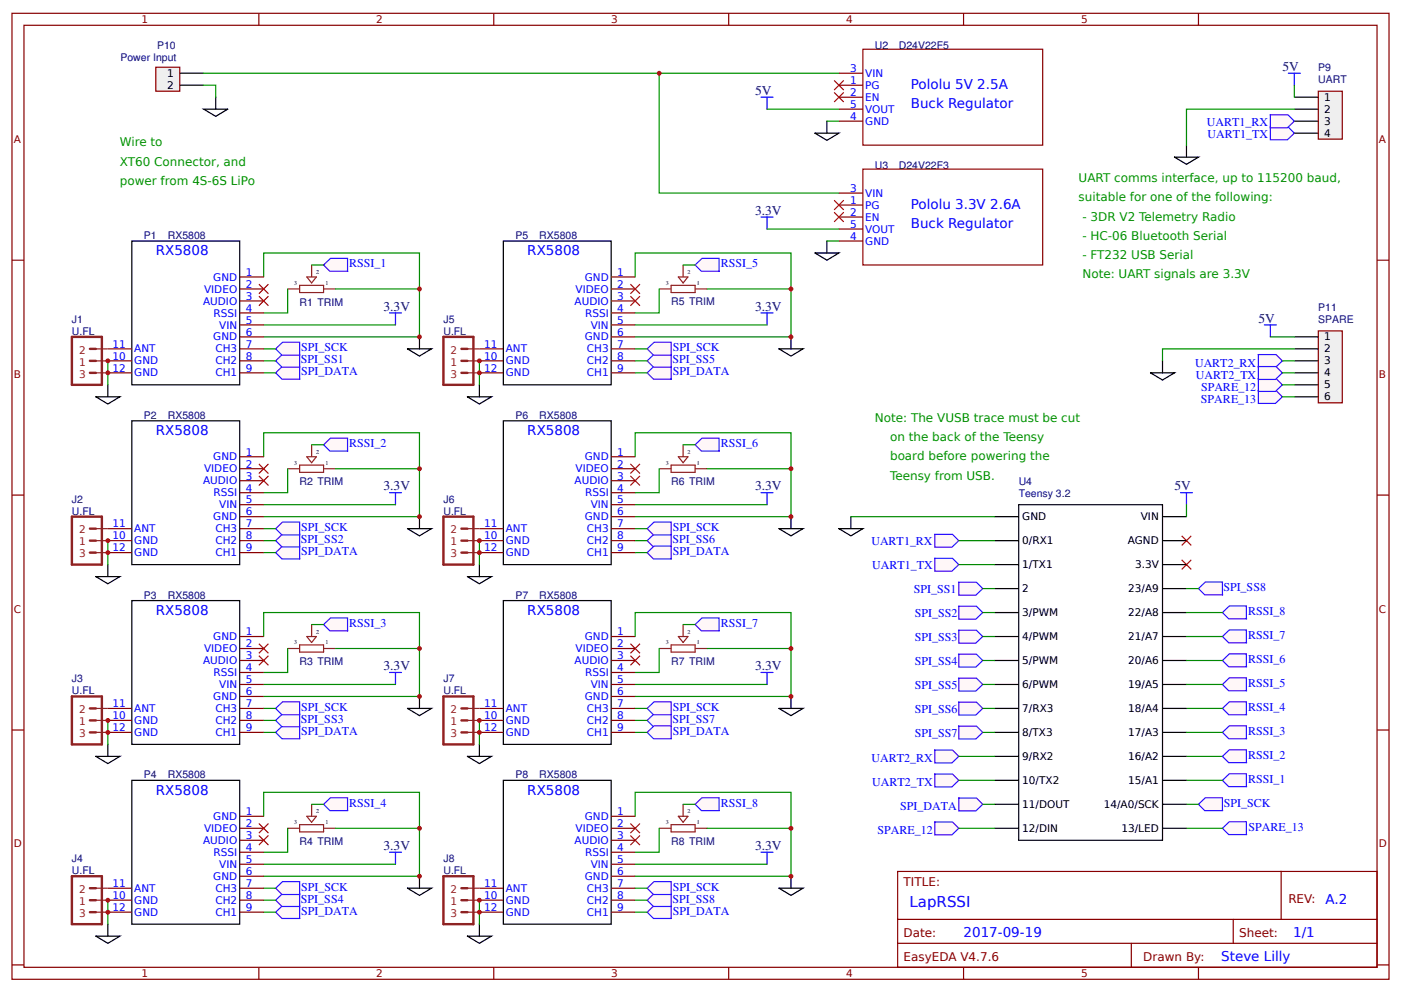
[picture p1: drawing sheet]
<svg xmlns="http://www.w3.org/2000/svg" width="312mm" height="221mm" viewBox="0 0 312 221" stroke-linecap="round" stroke-linejoin="round" font-family="sans-serif">
<g fill="none" stroke="#800" stroke-width=".27">
<path d="M2.7 3h306.4v214.9h-306.4zM5.3 5.6h301.1v209.7h-301.1zM57.6 3v2.6M109.9 3v2.6M162.2 3v2.6M214.4 3v2.6M266.7 3v2.6M2.7 57.9h2.6M306.4 57.9h2.7M2.7 110.2h2.6M306.4 110.2h2.7M2.7 162.4h2.6"/>
<path d="M306.4 162.4h2.7M199.8 193.9h106.6v21.4h-106.6zM285.1 193.9v10.7M2.7 214.7h2.6M57.6 215.3v2.6M109.9 215.3v2.6M162.2 215.3v2.6M199.8 204.6h106.6M199.8 209.9h106.6M214.4 215.3v2.6M251.8 209.9v5.4M266.7 215.3v2.6"/>
<path d="M274.4 204.6v5.3M306.4 214.7h2.7"/>
</g>
<g fill="#fff7f8" stroke="#430aff" stroke-width=".27">
<path d="M61.3 83l1.6-1.5h3.8v2.9h-4z"/>
<path d="M61.3 80.3l1.6-1.5h3.8v2.9h-4z"/>
<path d="M61.3 77.6l1.6-1.4h3.8v2.8h-4z"/>
</g>
<path d="M58.7 77.6h2.6M58.7 80.3h2.6M58.7 83h2.6" fill="none" stroke="#080" stroke-width=".27"/>
<g fill="#fff7f8" stroke="#430aff" stroke-width=".27">
<path d="M61.3 123l1.6-1.5h3.8v2.9h-4z"/>
<path d="M61.3 120.3l1.6-1.5h3.8v2.9h-4z"/>
<path d="M61.3 117.6l1.6-1.4h3.8v2.8h-4z"/>
</g>
<path d="M58.7 117.6h2.6M58.7 120.3h2.6M58.7 123h2.6" fill="none" stroke="#080" stroke-width=".27"/>
<g fill="#fff7f8" stroke="#430aff" stroke-width=".27">
<path d="M61.3 163l1.6-1.5h3.8v2.9h-4z"/>
<path d="M61.3 160.3l1.6-1.5h3.8v2.9h-4z"/>
<path d="M61.3 157.6l1.6-1.4h3.8v2.8h-4z"/>
<path d="M61.3 203l1.6-1.5h3.8v2.9h-4z"/>
<path d="M61.3 200.3l1.6-1.4h3.8v2.8h-4z"/>
<path d="M61.3 197.7l1.6-1.5h3.8v2.9h-4z"/>
<path d="M144 83l1.6-1.5h3.8v2.9h-4z"/>
<path d="M144 80.3l1.6-1.5h3.8v2.9h-4z"/>
<path d="M144 77.6l1.6-1.4h3.8v2.8h-4z"/>
<path d="M144 120.3l1.6-1.5h3.8v2.9h-4z"/>
<path d="M144 160.3l1.6-1.5h3.8v2.9h-4z"/>
<path d="M144 203l1.6-1.5h3.8v2.9h-4z"/>
<path d="M144 200.3l1.6-1.4h3.8v2.8h-4z"/>
<path d="M144 197.7l1.6-1.5h3.8v2.9h-4z"/>
</g>
<path d="M141.4 77.6h2.6M141.4 80.3h2.6M141.4 83h2.6M58.7 157.6h2.6M58.7 160.3h2.6M58.7 163h2.6M58.7 197.7h2.6M58.7 200.3h2.6M58.7 203h2.6" fill="none" stroke="#080" stroke-width=".27"/>
<g fill="#fff7f8" stroke="#430aff" stroke-width=".27">
<path d="M266.7 179l1.5-1.5h3.8l.1 2.9h-4z"/>
<path d="M213.3 177.6h4l1.4 1.4-1.5 1.4h-3.8z"/>
</g>
<path d="M218.7 179h2.7" fill="none" stroke="#080" stroke-width=".27"/>
<g fill="#fff7f8" stroke="#430aff" stroke-width=".27">
<path d="M272 173.6l1.6-1.4h3.8v2.8h-4z"/>
<path d="M272 163l1.6-1.5h3.8v2.9h-4z"/>
<path d="M272 157.6l1.6-1.4h3.8v2.8h-4z"/>
<path d="M272 152.3l1.6-1.5h3.8v2.9h-4z"/>
<path d="M272 147l1.6-1.5h3.8v2.9h-4z"/>
<path d="M272 141.6l1.6-1.4h3.8v2.8h-4z"/>
<path d="M272 136.3l1.6-1.5h3.8v2.9h-4z"/>
</g>
<path d="M264 157.6h8M264 152.3h8M264 173.6h8M264 168.3h8M264 163h8" fill="none" stroke="#080" stroke-width=".27"/>
<g fill="#fff7f8" stroke="#430aff" stroke-width=".27">
<path d="M144 117.6l1.6-1.4h3.8v2.8h-4z"/>
<path d="M144 157.6l1.6-1.4h3.8v2.8h-4z"/>
<path d="M144 123l1.6-1.5h3.8v2.9h-4z"/>
<path d="M144 163l1.6-1.5h3.8v2.9h-4z"/>
<path d="M272 168.3l1.6-1.5h3.8v2.9h-4z"/>
<path d="M72 99l1.5-1.5h3.8l.1 2.9h-4z"/>
</g>
<path d="M58.7 112.3h29.3M141.4 117.6h2.6M141.4 123h2.6M141.4 120.3h2.6M141.4 157.6h2.6M141.4 163h2.6M141.4 160.3h2.6M141.4 197.7h2.6M141.4 200.3h2.6M141.4 203h2.6" fill="none" stroke="#080" stroke-width=".27"/>
<path d="M86.7 69.6h2.6M88 69.6v2.7M86.7 109.6h2.6M88 109.6v2.7M262.7 109.6h2.7M264 109.6v2.7" fill="none" stroke="#00f" stroke-width=".27"/>
<path d="M90.7 77.6h5.3l-2.7 1.6zM93.3 75v2.6M90.7 117.6h5.3l-2.7 1.6zM93.3 115v2.6" fill="none" stroke="#000" stroke-width=".27"/>
<g fill="#fff7f8" stroke="#430aff" stroke-width=".27">
<path d="M213.3 129.6h4l1.4 1.4-1.5 1.4h-3.8z"/>
<path d="M213.3 134.9h4l1.4 1.4-1.5 1.5h-3.8z"/>
<path d="M213.3 140.2h4l1.4 1.4-1.5 1.5h-3.8z"/>
<path d="M213.3 145.6h4l1.4 1.4-1.5 1.4h-3.8z"/>
<path d="M213.3 150.9h4l1.4 1.4-1.5 1.5h-3.8z"/>
<path d="M213.3 156.2h4l1.4 1.4-1.5 1.5h-3.8z"/>
<path d="M213.3 161.6h4l1.4 1.4-1.5 1.4h-3.8z"/>
<path d="M266.7 131l1.5-1.5h3.8l.1 2.9h-4z"/>
</g>
<path d="M218.7 136.3h2.7M218.7 147h2.7M218.7 141.6h2.7" fill="none" stroke="#080" stroke-width=".27"/>
<path d="M186.7 117.6h5.3l-2.6 1.6zM189.4 115v2.6" fill="none" stroke="#000" stroke-width=".27"/>
<g fill="#fff7f8" stroke="#430aff" stroke-width=".27">
<path d="M208 118.9h4l1.4 1.4-1.6 1.5h-3.8z"/>
<path d="M208 124.2h4l1.4 1.4-1.6 1.5h-3.8z"/>
</g>
<path d="M213.4 120.3h8M213.4 125.6h8M264 179h2.7" fill="none" stroke="#080" stroke-width=".27"/>
<path d="M286.7 16.3h2.7M288 16.3v2.7" fill="none" stroke="#00f" stroke-width=".27"/>
<path d="M261.4 35h5.3l-2.7 1.6zM264 32.3v2.7" fill="none" stroke="#000" stroke-width=".27"/>
<g fill="#fff7f8" stroke="#430aff" stroke-width=".27">
<path d="M282.6 28.2h4l1.4 1.4-1.5 1.5h-3.8z"/>
<path d="M282.6 25.6h4l1.4 1.4-1.5 1.4h-3.8z"/>
</g>
<path d="M34.7 15h5.3v5.3h-5.3z" fill="#efefef" stroke="#800" stroke-width=".27"/>
<path d="M40 16.3h5.3M40 19h5.3M45.3 24.3h5.4l-2.7 1.6zM48 21.6v2.7M181.4 29.6h5.3l-2.7 1.6zM184 27v2.6M181.4 56.3h5.3l-2.7 1.6zM184 53.6v2.7" fill="none" stroke="#000" stroke-width=".27"/>
<path d="M169.4 21.6h2.6M170.7 21.6v2.7M169.4 48.3h2.6M170.7 48.3v2.7" fill="none" stroke="#00f" stroke-width=".27"/>
<path d="M45.3 19h2.7v2.6M45.3 16.3h141.4M146.7 16.3v26.7h40M170.7 24.3h16M184 27h2.7M170.7 51h16M58.7 72.3h29.3" fill="none" stroke="#080" stroke-width=".27"/>
<g fill="#000" stroke="#f00" stroke-width=".27">
<path d="M185.6 17.9l2.2 2.1zM187.8 17.9l-2.2 2.1z"/>
<path d="M185.6 20.6l2.2 2.1zM185.6 22.7l2.2-2.1z"/>
<path d="M185.6 44.6l2.2 2.1zM187.8 44.6l-2.2 2.1z"/>
<path d="M185.6 47.2l2.2 2.2zM187.8 47.2l-2.2 2.2z"/>
<path d="M57.6 63.2l2.1 2.2zM59.7 63.2l-2.1 2.2z"/>
<path d="M57.6 65.9l2.1 2.1zM57.6 68l2.1-2.1z"/>
<path d="M140.3 63.2l2.1 2.2zM142.4 63.2l-2.1 2.2z"/>
<path d="M140.3 65.9l2.1 2.1zM140.3 68l2.1-2.1z"/>
<path d="M57.6 103.2l2.1 2.2zM59.7 103.2l-2.1 2.2z"/>
<path d="M57.6 105.9l2.1 2.1zM59.7 105.9l-2.1 2.1z"/>
<path d="M140.3 103.2l2.1 2.2zM142.4 103.2l-2.1 2.2z"/>
<path d="M140.3 105.9l2.1 2.1zM140.3 108l2.1-2.1z"/>
<path d="M263 119.2l2.1 2.2zM263 121.4l2.1-2.2z"/>
<path d="M263 124.6l2.1 2.1zM263 126.7l2.1-2.1z"/>
<path d="M57.6 143.2l2.1 2.2zM57.6 145.4l2.1-2.2z"/>
<path d="M57.6 145.9l2.1 2.1zM57.6 148l2.1-2.1z"/>
<path d="M140.3 143.2l2.1 2.2zM140.3 145.4l2.1-2.2z"/>
<path d="M140.3 145.9l2.1 2.1zM140.3 148l2.1-2.1z"/>
<path d="M57.6 183.3l2.1 2.1zM57.6 185.4l2.1-2.1z"/>
<path d="M57.6 185.9l2.1 2.1zM57.6 188l2.1-2.1z"/>
<path d="M140.3 183.3l2.1 2.1zM140.3 185.4l2.1-2.1z"/>
<path d="M140.3 185.9l2.1 2.1zM140.3 188l2.1-2.1z"/>
</g>
<path d="M293.4 20.3h5.3v10.7h-5.3z" fill="#efefef" stroke="#800" stroke-width=".27"/>
<path d="M288 21.6h5.4M288 24.3h5.4M288 27h5.4M288 29.6h5.4" fill="none" stroke="#000" stroke-width=".27"/>
<path d="M288 19v2.6M288 24.3h-24v8" fill="none" stroke="#080" stroke-width=".27"/>
<g fill="#fff7f8" stroke="#430aff" stroke-width=".27">
<path d="M208 166.9h4l1.4 1.4-1.6 1.5h-3.8z"/>
<path d="M208 182.9h4l1.4 1.4-1.6 1.5h-3.8z"/>
<path d="M272 184.3l1.6-1.5h3.8v2.9h-4z"/>
<path d="M208 172.2h4l1.4 1.4-1.6 1.5h-3.8z"/>
<path d="M280 86.9h4l1.4 1.4-1.6 1.5h-3.8z"/>
<path d="M280 84.2h4l1.4 1.4-1.6 1.5h-3.8z"/>
<path d="M280 78.9h4l1.4 1.4-1.6 1.5h-3.8z"/>
<path d="M280 81.6h4l1.4 1.4-1.6 1.4h-3.8z"/>
</g>
<path d="M264 136.3h8M264 131h2.7M218.7 152.3h2.7M218.7 157.6h2.7M264 147h8M264 141.6h8M213.4 168.3h8M213.4 173.6h8M218.7 163h2.7M213.4 184.3h8M264 184.3h8" fill="none" stroke="#080" stroke-width=".27"/>
<path d="M293.4 73.6h5.3v16h-5.3z" fill="#efefef" stroke="#800" stroke-width=".27"/>
<g fill="none" stroke="#000" stroke-width=".27">
<path d="M288 75h5.4M288 77.6h5.4M256 83h5.4l-2.7 1.6zM258.7 80.3v2.7M288 80.3h5.4M288 83h5.4M288 85.6h5.4M288 88.3h5.4M221.4 115h5.3M226.7 112.3h32v74.7h-32zM258.7 115h5.3M221.4 136.3h5.3"/>
<path d="M221.4 131h5.3M221.4 125.6h5.3M221.4 120.3h5.3M258.7 136.3h5.3M258.7 131h5.3M258.7 125.6h5.3M258.7 120.3h5.3M221.4 157.6h5.3M221.4 152.3h5.3M221.4 147h5.3M221.4 141.6h5.3M258.7 157.6h5.3"/>
<path d="M258.7 152.3h5.3M258.7 147h5.3M258.7 141.6h5.3M221.4 179h5.3M221.4 173.6h5.3M221.4 168.3h5.3M221.4 163h5.3M258.7 179h5.3M258.7 173.6h5.3M258.7 168.3h5.3M258.7 163h5.3M221.4 184.3h5.3"/>
<path d="M258.7 184.3h5.3"/>
</g>
<path d="M281.4 72.3h2.6M282.7 72.3v2.7" fill="none" stroke="#00f" stroke-width=".27"/>
<path d="M184 53.6h2.7M282.7 75h5.3M288 77.6h-29.3v2.7M285.4 80.3h2.6M285.4 83h2.6M285.4 85.6h2.6M285.4 88.3h2.6M189.4 115h32M264 112.3v2.7M218.7 131h2.7" fill="none" stroke="#080" stroke-width=".27"/>
<path d="M69.3 59v2.6M64 64.3h2.7M66.7 63.5h5.3v1.6h-5.3zM68.3 61.6h2.1l-1.1 1.4zM72 64.3h2.7M69.3 99v2.6M64 104.3h2.7M66.7 103.5h5.3v1.6h-5.3zM68.3 101.6h2.1l-1.1 1.4zM72 104.3h2.7" fill="none" stroke="#8d2323" stroke-width=".27"/>
<path d="M72 59l1.5-1.5h3.8l.1 2.9h-4z" fill="#fff7f8" stroke="#430aff" stroke-width=".27"/>
<path d="M74.7 64.3h18.6v10.7h-34.6" fill="none" stroke="#080" stroke-width=".27"/>
<circle cx="93.3" cy="75" r=".53" fill="#c00"/>
<path d="M58.7 61.6v-5.3h34.6v8" fill="none" stroke="#080" stroke-width=".27"/>
<circle cx="93.3" cy="64.3" r=".53" fill="#c00"/>
<path d="M69.3 59h2.7M69.3 99h2.7M58.7 101.6v-5.3h34.6v18.7h-34.6M74.7 104.3h18.6" fill="none" stroke="#080" stroke-width=".27"/>
<g fill="#c00">
<circle cx="93.3" cy="104.3" r=".53"/>
<circle cx="93.3" cy="115" r=".53"/>
</g>
<path d="M72 139l1.5-1.5h3.8l.1 2.9h-4z" fill="#fff7f8" stroke="#430aff" stroke-width=".27"/>
<path d="M90.7 157.6h5.3l-2.7 1.6zM93.3 155v2.6" fill="none" stroke="#000" stroke-width=".27"/>
<path d="M86.7 149.6h2.6M88 149.6v2.7" fill="none" stroke="#00f" stroke-width=".27"/>
<path d="M69.3 139h2.7M58.7 141.6v-5.3h34.6v18.7h-34.6M58.7 152.3h29.3M74.7 144.3h18.6" fill="none" stroke="#080" stroke-width=".27"/>
<path d="M69.3 139v2.6M64 144.3h2.7M66.7 143.5h5.3v1.6h-5.3zM68.3 141.6h2.1l-1.1 1.4zM72 144.3h2.7" fill="none" stroke="#8d2323" stroke-width=".27"/>
<g fill="#c00">
<circle cx="93.3" cy="144.3" r=".53"/>
<circle cx="93.3" cy="155" r=".53"/>
</g>
<path d="M72 179l1.5-1.5h3.8l.1 2.9h-4z" fill="#fff7f8" stroke="#430aff" stroke-width=".27"/>
<path d="M90.7 197.7h5.3l-2.7 1.6zM93.3 195v2.7" fill="none" stroke="#000" stroke-width=".27"/>
<path d="M86.7 189.6h2.6M88 189.6v2.7" fill="none" stroke="#00f" stroke-width=".27"/>
<path d="M69.3 179h2.7M58.7 181.6v-5.3h34.6v18.7h-34.6M58.7 192.3h29.3M74.7 184.3h18.6" fill="none" stroke="#080" stroke-width=".27"/>
<path d="M69.3 179v2.6M64 184.3h2.7M66.7 183.5h5.3v1.6h-5.3zM68.3 181.6h2.1l-1.1 1.4zM72 184.3h2.7" fill="none" stroke="#8d2323" stroke-width=".27"/>
<g fill="#c00">
<circle cx="93.3" cy="184.3" r=".53"/>
<circle cx="93.3" cy="195" r=".53"/>
</g>
<path d="M154.7 59l1.5-1.5h3.8l.1 2.9h-4z" fill="#fff7f8" stroke="#430aff" stroke-width=".27"/>
<path d="M173.4 77.6h5.3l-2.7 1.6zM176 75v2.6" fill="none" stroke="#000" stroke-width=".27"/>
<path d="M169.4 69.6h2.6M170.7 69.6v2.7" fill="none" stroke="#00f" stroke-width=".27"/>
<path d="M152 59h2.7M141.4 61.6v-5.3h34.6v18.7h-34.6M141.4 72.3h29.3M157.4 64.3h18.6" fill="none" stroke="#080" stroke-width=".27"/>
<path d="M152 59v2.6M146.7 64.3h2.7M149.4 63.5h5.3v1.6h-5.3zM151 61.6h2.1l-1.1 1.4zM154.7 64.3h2.7" fill="none" stroke="#8d2323" stroke-width=".27"/>
<g fill="#c00">
<circle cx="176" cy="64.3" r=".53"/>
<circle cx="176" cy="75" r=".53"/>
</g>
<path d="M154.7 99l1.5-1.5h3.8l.1 2.9h-4z" fill="#fff7f8" stroke="#430aff" stroke-width=".27"/>
<path d="M173.4 117.6h5.3l-2.7 1.6zM176 115v2.6" fill="none" stroke="#000" stroke-width=".27"/>
<path d="M169.4 109.6h2.6M170.7 109.6v2.7" fill="none" stroke="#00f" stroke-width=".27"/>
<path d="M152 99h2.7M141.4 101.6v-5.3h34.6v18.7h-34.6M141.4 112.3h29.3M157.4 104.3h18.6" fill="none" stroke="#080" stroke-width=".27"/>
<path d="M152 99v2.6M146.7 104.3h2.7M149.4 103.5h5.3v1.6h-5.3zM151 101.6h2.1l-1.1 1.4zM154.7 104.3h2.7" fill="none" stroke="#8d2323" stroke-width=".27"/>
<g fill="#c00">
<circle cx="176" cy="104.3" r=".53"/>
<circle cx="176" cy="115" r=".53"/>
</g>
<path d="M154.7 139l1.5-1.5h3.8l.1 2.9h-4z" fill="#fff7f8" stroke="#430aff" stroke-width=".27"/>
<path d="M173.4 157.6h5.3l-2.7 1.6zM176 155v2.6" fill="none" stroke="#000" stroke-width=".27"/>
<path d="M169.4 149.6h2.6M170.7 149.6v2.7" fill="none" stroke="#00f" stroke-width=".27"/>
<path d="M141.4 141.6v-5.3h34.6v18.7h-34.6M141.4 152.3h29.3M157.4 144.3h18.6" fill="none" stroke="#080" stroke-width=".27"/>
<path d="M152 139v2.6M146.7 144.3h2.7M149.4 143.5h5.3v1.6h-5.3zM151 141.6h2.1l-1.1 1.4zM154.7 144.3h2.7" fill="none" stroke="#8d2323" stroke-width=".27"/>
<g fill="#c00">
<circle cx="176" cy="144.3" r=".53"/>
<circle cx="176" cy="155" r=".53"/>
</g>
<path d="M154.7 179l1.5-1.5h3.8l.1 2.9h-4z" fill="#fff7f8" stroke="#430aff" stroke-width=".27"/>
<path d="M173.4 197.7h5.3l-2.7 1.6zM176 195v2.7" fill="none" stroke="#000" stroke-width=".27"/>
<path d="M169.4 189.6h2.6M170.7 189.6v2.7" fill="none" stroke="#00f" stroke-width=".27"/>
<path d="M152 179h2.7M141.4 181.6v-5.3h34.6v18.7h-34.6M141.4 192.3h29.3M157.4 184.3h18.6" fill="none" stroke="#080" stroke-width=".27"/>
<path d="M152 179v2.6M146.7 184.3h2.7M149.4 183.5h5.3v1.6h-5.3zM151 181.6h2.1l-1.1 1.4zM154.7 184.3h2.7" fill="none" stroke="#8d2323" stroke-width=".27"/>
<g fill="#c00">
<circle cx="176" cy="184.3" r=".53"/>
<circle cx="176" cy="195" r=".53"/>
</g>
<path d="M64 64.3v5.3h-5.3M146.7 64.3v5.3h-5.3M64 104.3v5.3h-5.3M146.7 104.3v5.3h-5.3M152 139h2.7M64 144.3v5.3h-5.3M146.7 144.3v5.3h-5.3M64 184.3v5.3h-5.3M146.7 184.3v5.3h-5.3" fill="none" stroke="#080" stroke-width=".27"/>
<path d="M192 11h40v21.3h-40z" fill="#fff" stroke="#800" stroke-width=".27"/>
<path d="M186.7 19h5.3M186.7 16.3h5.3M186.7 21.6h5.3M186.7 27h5.3M186.7 24.3h5.3" fill="none" stroke="#800" stroke-width=".27"/>
<path d="M192 37.6h40v21.4h-40z" fill="#fff" stroke="#800" stroke-width=".27"/>
<g fill="none" stroke="#800" stroke-width=".27">
<path d="M186.7 45.6h5.3M186.7 48.3h5.3M186.7 43h5.3M186.7 53.6h5.3M186.7 51h5.3M24 77.6h5.3M53.3 61.6h5.4M53.3 64.3h5.4M53.3 67h5.4M53.3 69.6h5.4M53.3 72.3h5.4M53.3 75h5.4"/>
<path d="M53.3 77.6h5.4M24 80.3h5.3M24 83h5.3M53.3 80.3h5.4M53.3 83h5.4"/>
</g>
<path d="M29.3 53.6h24v32h-24zM21.3 88.3h5.4l-2.7 1.6zM24 85.6v2.7M21.3 128.3h5.4l-2.7 1.6zM24 125.6v2.7M21.3 168.3h5.4l-2.7 1.6zM24 165.6v2.7M21.3 208.3h5.4l-2.7 1.6zM24 205.7v2.6" fill="none" stroke="#000" stroke-width=".27"/>
<path d="M24 80.3v5.3" fill="none" stroke="#080" stroke-width=".27"/>
<circle cx="24" cy="83" r=".53" fill="#c00"/>
<path d="M29.3 93.6h24v32h-24zM29.3 133.6h24v32h-24zM29.3 173.6h24v32.1h-24z" fill="none" stroke="#000" stroke-width=".27"/>
<g fill="none" stroke="#800" stroke-width=".27">
<path d="M24 117.6h5.3M53.3 101.6h5.4M53.3 104.3h5.4M53.3 107h5.4M53.3 109.6h5.4M53.3 112.3h5.4M53.3 115h5.4M53.3 117.6h5.4M24 120.3h5.3M24 123h5.3M53.3 120.3h5.4M53.3 123h5.4"/>
<path d="M24 157.6h5.3M53.3 141.6h5.4M53.3 144.3h5.4M53.3 147h5.4M53.3 149.6h5.4M53.3 152.3h5.4M53.3 155h5.4M53.3 157.6h5.4M24 160.3h5.3M24 163h5.3M53.3 160.3h5.4M53.3 163h5.4"/>
<path d="M24 197.7h5.3M53.3 181.6h5.4M53.3 184.3h5.4M53.3 187h5.4M53.3 189.6h5.4M53.3 192.3h5.4M53.3 195h5.4M53.3 197.7h5.4M24 200.3h5.3M24 203h5.3M53.3 200.3h5.4M53.3 203h5.4"/>
</g>
<g fill="none" stroke="#8d2323" stroke-width=".53">
<path d="M16 75h6.7v10.6h-6.7zM20 77.6h1.3M20 80.3h1.3M20 83h1.3M16 115h6.7v10.6h-6.7zM20 117.6h1.3M20 120.3h1.3M20 123h1.3M16 155h6.7v10.6h-6.7zM20 157.6h1.3M20 160.3h1.3M20 163h1.3"/>
<path d="M16 195h6.7v10.7h-6.7zM20 197.7h1.3M20 200.3h1.3M20 203h1.3"/>
</g>
<path d="M21.3 77.6h2.7M21.3 80.3h2.7M21.3 83h2.7M21.3 117.6h2.7M21.3 120.3h2.7M21.3 123h2.7M21.3 157.6h2.7M21.3 160.3h2.7M21.3 163h2.7M21.3 197.7h2.7M21.3 200.3h2.7M21.3 203h2.7" fill="none" stroke="#8d2323" stroke-width=".27"/>
<circle cx="24" cy="80.3" r=".53" fill="#c00"/>
<path d="M112 53.6h24v32h-24zM104 88.3h5.3l-2.6 1.6zM106.7 85.6v2.7M112 93.6h24v32h-24zM104 128.3h5.3l-2.6 1.6zM106.7 125.6v2.7M112 133.6h24v32h-24zM104 168.3h5.3l-2.6 1.6zM106.7 165.6v2.7M112 173.6h24v32.1h-24z" fill="none" stroke="#000" stroke-width=".27"/>
<g fill="none" stroke="#800" stroke-width=".27">
<path d="M106.7 77.6h5.3M136 61.6h5.4M136 64.3h5.4M136 67h5.4M136 69.6h5.4M136 72.3h5.4M136 75h5.4M136 77.6h5.4M106.7 80.3h5.3M106.7 83h5.3M136 80.3h5.4M136 83h5.4"/>
<path d="M106.7 117.6h5.3M136 101.6h5.4M136 104.3h5.4M136 107h5.4M136 109.6h5.4M136 112.3h5.4M136 115h5.4M136 117.6h5.4M106.7 120.3h5.3M106.7 123h5.3M136 120.3h5.4M136 123h5.4"/>
<path d="M106.7 157.6h5.3M136 141.6h5.4M136 144.3h5.4M136 147h5.4M136 149.6h5.4M136 152.3h5.4M136 155h5.4M136 157.6h5.4M106.7 160.3h5.3M106.7 163h5.3M136 160.3h5.4M136 163h5.4"/>
<path d="M106.7 197.7h5.3M136 181.6h5.4M136 184.3h5.4M136 187h5.4M136 189.6h5.4M136 192.3h5.4M136 195h5.4M136 197.7h5.4M106.7 200.3h5.3M106.7 203h5.3M136 200.3h5.4M136 203h5.4"/>
</g>
<g fill="none" stroke="#8d2323" stroke-width=".53">
<path d="M98.7 75h6.6v10.6h-6.6zM102.7 77.6h1.3M102.7 80.3h1.3M102.7 83h1.3M98.7 115h6.6v10.6h-6.6zM102.7 117.6h1.3M102.7 120.3h1.3M102.7 123h1.3M98.7 155h6.6v10.6h-6.6zM102.7 157.6h1.3M102.7 160.3h1.3M102.7 163h1.3"/>
<path d="M98.7 195h6.6v10.7h-6.6zM102.7 197.7h1.3M102.7 200.3h1.3M102.7 203h1.3"/>
</g>
<path d="M104 77.6h2.7M104 80.3h2.7M104 83h2.7M104 117.6h2.7M104 120.3h2.7M104 123h2.7M104 157.6h2.7M104 160.3h2.7M104 163h2.7M104 197.7h2.7M104 200.3h2.7M104 203h2.7" fill="none" stroke="#8d2323" stroke-width=".27"/>
<path d="M106.7 160.3v5.3" fill="none" stroke="#080" stroke-width=".27"/>
<g fill="#c00">
<circle cx="106.7" cy="160.3" r=".53"/>
<circle cx="106.7" cy="163" r=".53"/>
</g>
<path d="M104 208.3h5.3l-2.6 1.6zM106.7 205.7v2.6" fill="none" stroke="#000" stroke-width=".27"/>
<path d="M106.7 200.3v5.4" fill="none" stroke="#080" stroke-width=".27"/>
<g fill="#c00">
<circle cx="106.7" cy="200.3" r=".53"/>
<circle cx="106.7" cy="203" r=".53"/>
</g>
<path d="M106.7 120.3v5.3" fill="none" stroke="#080" stroke-width=".27"/>
<g fill="#c00">
<circle cx="106.7" cy="120.3" r=".53"/>
<circle cx="106.7" cy="123" r=".53"/>
</g>
<path d="M106.7 80.3v5.3" fill="none" stroke="#080" stroke-width=".27"/>
<g fill="#c00">
<circle cx="106.7" cy="80.3" r=".53"/>
<circle cx="106.7" cy="83" r=".53"/>
</g>
<path d="M24 120.3v5.3" fill="none" stroke="#080" stroke-width=".27"/>
<g fill="#c00">
<circle cx="24" cy="120.3" r=".53"/>
<circle cx="24" cy="123" r=".53"/>
</g>
<path d="M24 160.3v5.3" fill="none" stroke="#080" stroke-width=".27"/>
<g fill="#c00">
<circle cx="24" cy="160.3" r=".53"/>
<circle cx="24" cy="163" r=".53"/>
</g>
<path d="M24 200.3v5.4" fill="none" stroke="#080" stroke-width=".27"/>
<g fill="#c00">
<circle cx="24" cy="200.3" r=".53"/>
<circle cx="24" cy="203" r=".53"/>
<circle cx="146.7" cy="16.3" r=".53"/>
</g>
<text font-size="3.3" fill="#00f" x="202.4" y="201.9">LapRSSI</text>
<g font-size="3" fill="#000080">
<text x="285.4" y="15.8">5V</text>
<text x="168" y="21.1">5V</text>
<text x="168" y="47.8">3.3V</text>
<text x="85.3" y="69.1">3.3V</text>
<text x="168" y="69.1">3.3V</text>
<text x="280" y="71.8">5V</text>
<text x="85.3" y="109.1">3.3V</text>
<text x="168" y="109.1">3.3V</text>
<text x="261.4" y="109.1">5V</text>
<text x="85.3" y="149.1">3.3V</text>
<text x="168" y="149.1">3.3V</text>
<text x="85.3" y="189.1">3.3V</text>
<text x="168" y="189.1">3.3V</text>
</g>
<g font-size="3" fill="#00f">
<text x="202.7" y="19.8">Pololu 5V 2.5A</text>
<text x="202.7" y="24.1">Buck Regulator</text>
<text x="202.7" y="46.5">Pololu 3.3V 2.6A</text>
<text x="202.7" y="50.8">Buck Regulator</text>
<text x="34.7" y="56.8">RX5808</text>
<text x="117.3" y="56.8">RX5808</text>
<text x="34.7" y="96.8">RX5808</text>
<text x="117.3" y="96.8">RX5808</text>
<text x="34.7" y="136.8">RX5808</text>
<text x="117.3" y="136.8">RX5808</text>
<text x="34.7" y="176.8">RX5808</text>
<text x="117.3" y="176.8">RX5808</text>
<text x="295" y="201.1">A.2</text>
<text x="214.4" y="208.6">2017-09-19</text>
<text x="287.8" y="208.6">1/1</text>
<text x="271.8" y="213.9">Steve Lilly</text>
</g>
<g font-size="2.7" fill="#00f">
<text x="268.6" y="28">UART1_RX</text>
<text x="268.7" y="30.7">UART1_TX</text>
<text x="77.7" y="59.5">RSSI_1</text>
<text x="160.4" y="59.5">RSSI_5</text>
<text x="67" y="80.8">SPI_SS1</text>
<text x="67" y="78.2">SPI_SCK</text>
<text x="67" y="83.5">SPI_DATA</text>
<text x="149.7" y="80.8">SPI_SS5</text>
<text x="149.7" y="78.2">SPI_SCK</text>
<text x="149.7" y="83.5">SPI_DATA</text>
<text x="265.9" y="81.6">UART2_RX</text>
<text x="266.1" y="84.3">UART2_TX</text>
<text x="267.3" y="89.6">SPARE_13</text>
<text x="267.3" y="87">SPARE_12</text>
<text x="77.7" y="99.5">RSSI_2</text>
<text x="160.4" y="99.5">RSSI_6</text>
<text x="67" y="118.2">SPI_SCK</text>
<text x="149.7" y="118.2">SPI_SCK</text>
<text x="67" y="120.8">SPI_SS2</text>
<text x="67" y="123.5">SPI_DATA</text>
<text x="149.7" y="120.8">SPI_SS6</text>
<text x="149.7" y="123.5">SPI_DATA</text>
<text x="193.9" y="121.4">UART1_RX</text>
<text x="194.1" y="126.7">UART1_TX</text>
<text x="272.2" y="131.5">SPI_SS8</text>
<text x="203.4" y="132">SPI_SS1</text>
<text x="203.6" y="137.4">SPI_SS2</text>
<text x="277.7" y="136.8">RSSI_8</text>
<text x="77.7" y="139.5">RSSI_3</text>
<text x="160.4" y="139.5">RSSI_7</text>
<text x="203.6" y="142.7">SPI_SS3</text>
<text x="277.7" y="142.2">RSSI_7</text>
<text x="203.6" y="148">SPI_SS4</text>
<text x="277.7" y="147.5">RSSI_6</text>
<text x="203.6" y="153.4">SPI_SS5</text>
<text x="277.7" y="152.8">RSSI_5</text>
<text x="67" y="160.8">SPI_SS3</text>
<text x="67" y="158.2">SPI_SCK</text>
<text x="149.7" y="160.8">SPI_SS7</text>
<text x="149.7" y="158.2">SPI_SCK</text>
<text x="203.6" y="158.7">SPI_SS6</text>
<text x="277.7" y="158.2">RSSI_4</text>
<text x="67" y="163.5">SPI_DATA</text>
<text x="149.7" y="163.5">SPI_DATA</text>
<text x="203.6" y="164">SPI_SS7</text>
<text x="277.7" y="163.5">RSSI_3</text>
<text x="193.9" y="169.6">UART2_RX</text>
<text x="277.7" y="168.8">RSSI_2</text>
<text x="77.7" y="179.5">RSSI_4</text>
<text x="160.4" y="179.5">RSSI_8</text>
<text x="194.1" y="175">UART2_TX</text>
<text x="272.4" y="179.5">SPI_SCK</text>
<text x="277.7" y="174.2">RSSI_1</text>
<text x="195.3" y="185.6">SPARE_12</text>
<text x="200.3" y="180.3">SPI_DATA</text>
<text x="277.8" y="184.8">SPARE_13</text>
<text x="67" y="200.9">SPI_SS4</text>
<text x="67" y="198.2">SPI_SCK</text>
<text x="67" y="203.5">SPI_DATA</text>
<text x="149.7" y="200.9">SPI_SS8</text>
<text x="149.7" y="198.2">SPI_SCK</text>
<text x="149.7" y="203.5">SPI_DATA</text>
</g>
<g font-size="2.7" fill="#090">
<text x="26.7" y="32.6">Wire to</text>
<text x="26.7" y="36.8">XT60 Connector, and</text>
<text x="26.7" y="41.1">power from 4S-6S LiPo</text>
<text x="240" y="40.6">UART comms interface, up to 115200 baud,</text>
<text x="240" y="44.8">suitable for one of the following:</text>
<text x="240.9" y="49.1">- 3DR V2 Telemetry Radio</text>
<text x="240.9" y="53.4">- HC-06 Bluetooth Serial</text>
<text x="240.9" y="57.6">- FT232 USB Serial</text>
<text x="240.9" y="61.9">Note: UART signals are 3.3V</text>
<text x="194.7" y="93.9">Note: The VUSB trace must be cut</text>
<text x="198.1" y="98.2">on the back of the Teensy</text>
<text x="198.1" y="102.4">board before powering the</text>
<text x="198.1" y="106.7">Teensy from USB.</text>
</g>
<g font-size="2.7" fill="#800">
<text x="201.1" y="197.1">TITLE:</text>
<text x="286.7" y="200.9">REV:</text>
<text x="201.1" y="208.6">Date:</text>
<text x="275.8" y="208.6">Sheet:</text>
<text x="201.1" y="213.9">EasyEDA V4.7.6</text>
<text x="254.4" y="213.9">Drawn By:</text>
</g>
<g font-size="2.3" fill="#800">
<text x="31.5" y="5.2">1</text>
<text x="83.7" y="5.2">2</text>
<text x="136" y="5.2">3</text>
<text x="188.3" y="5.2">4</text>
<text x="240.6" y="5.2">5</text>
<text x="3.1" y="31.8">A</text>
<text x="306.8" y="31.8">A</text>
<text x="3.1" y="84">B</text>
<text x="306.8" y="84">B</text>
<text x="3.1" y="136.3">C</text>
<text x="306.8" y="136.3">C</text>
<text x="3.1" y="188.6">D</text>
<text x="306.8" y="188.6">D</text>
<text x="31.5" y="217.5">1</text>
<text x="83.7" y="217.5">2</text>
<text x="136" y="217.5">3</text>
<text x="188.3" y="217.5">4</text>
<text x="240.6" y="217.5">5</text>
</g>
<g font-size="2.3" fill="#000080">
<text x="34.9" y="10.8">P10</text>
<text x="194.7" y="10.8">U2</text>
<text x="200" y="10.8">D24V22F5</text>
<text x="26.8" y="13.5">Power Input</text>
<text x="293.4" y="15.9">P9</text>
<text x="293.4" y="18.6">UART</text>
<text x="194.7" y="37.5">U3</text>
<text x="200" y="37.5">D24V22F3</text>
<text x="32" y="53.2">P1</text>
<text x="37.3" y="53.2">RX5808</text>
<text x="114.7" y="53.2">P5</text>
<text x="120" y="53.2">RX5808</text>
<text x="16" y="71.9">J1</text>
<text x="66.7" y="68.2">R1 TRIM</text>
<text x="98.7" y="71.9">J5</text>
<text x="149.4" y="67.9">R5 TRIM</text>
<text x="293.4" y="71.9">SPARE</text>
<text x="293.4" y="69.2">P11</text>
<text x="16" y="74.5">U.FL</text>
<text x="98.7" y="74.5">U.FL</text>
<text x="32" y="93.2">P2</text>
<text x="37.3" y="93.2">RX5808</text>
<text x="114.7" y="93.2">P6</text>
<text x="120" y="93.2">RX5808</text>
<text x="66.7" y="107.9">R2 TRIM</text>
<text x="149.4" y="107.9">R6 TRIM</text>
<text x="226.7" y="107.9">U4</text>
<text x="16" y="111.9">J2</text>
<text x="98.7" y="111.9">J6</text>
<text x="226.7" y="110.6">Teensy 3.2</text>
<text x="16" y="114.5">U.FL</text>
<text x="98.7" y="114.5">U.FL</text>
<text x="32" y="133.2">P3</text>
<text x="37.3" y="133.2">RX5808</text>
<text x="114.7" y="133.2">P7</text>
<text x="120" y="133.2">RX5808</text>
<text x="66.7" y="147.9">R3 TRIM</text>
<text x="149.4" y="147.9">R7 TRIM</text>
<text x="16" y="154.5">U.FL</text>
<text x="16" y="151.9">J3</text>
<text x="98.7" y="154.5">U.FL</text>
<text x="98.7" y="151.9">J7</text>
<text x="32" y="173.2">P4</text>
<text x="37.3" y="173.2">RX5808</text>
<text x="114.7" y="173.2">P8</text>
<text x="120" y="173.2">RX5808</text>
<text x="16" y="191.9">J4</text>
<text x="66.7" y="188">R4 TRIM</text>
<text x="98.7" y="191.9">J8</text>
<text x="149.4" y="188">R8 TRIM</text>
<text x="16" y="194.5">U.FL</text>
<text x="98.7" y="194.5">U.FL</text>
</g>
<g font-size="2.3">
<text x="37.2" y="17.1">1</text>
<text x="37.2" y="19.8">2</text>
<text x="294.7" y="22.4">1</text>
<text x="294.7" y="25.1">2</text>
<text x="294.7" y="27.8">3</text>
<text x="294.7" y="30.4">4</text>
<text x="294.7" y="75.8">1</text>
<text x="294.7" y="78.4">2</text>
<text x="294.7" y="81.1">3</text>
<text x="294.7" y="83.8">4</text>
<text x="294.7" y="86.4">5</text>
<text x="294.7" y="89.1">6</text>
<text x="227.5" y="115.8">GND</text>
<text x="253.9" y="115.8">VIN</text>
<text x="227.5" y="121.1">0/RX1</text>
<text x="251" y="121.1">AGND</text>
<text x="227.5" y="131.8">2</text>
<text x="227.5" y="126.4">1/TX1</text>
<text x="251.1" y="131.8">23/A9</text>
<text x="252.6" y="126.4">3.3V</text>
<text x="227.5" y="137.1">3/PWM</text>
<text x="251.1" y="137.1">22/A8</text>
<text x="227.5" y="142.4">4/PWM</text>
<text x="251.1" y="142.4">21/A7</text>
<text x="227.5" y="147.8">5/PWM</text>
<text x="251.1" y="147.8">20/A6</text>
<text x="227.5" y="153.1">6/PWM</text>
<text x="251.1" y="153.1">19/A5</text>
<text x="227.5" y="158.4">7/RX3</text>
<text x="251.1" y="158.4">18/A4</text>
<text x="227.5" y="163.8">8/TX3</text>
<text x="251.1" y="163.8">17/A3</text>
<text x="227.5" y="169.1">9/RX2</text>
<text x="251.1" y="169.1">16/A2</text>
<text x="227.5" y="179.8">11/DOUT</text>
<text x="227.5" y="174.4">10/TX2</text>
<text x="245.6" y="179.8">14/A0/SCK</text>
<text x="251.1" y="174.4">15/A1</text>
<text x="227.5" y="185.1">12/DIN</text>
<text x="249.6" y="185.1">13/LED</text>
</g>
<g font-size="2.3" fill="#00f">
<text x="189.2" y="16">3</text>
<text x="192.6" y="17.1">VIN</text>
<text x="189.2" y="18.7">1</text>
<text x="189.2" y="21.4">2</text>
<text x="192.6" y="19.8">PG</text>
<text x="192.6" y="22.4">EN</text>
<text x="189.2" y="26.7">4</text>
<text x="189.2" y="24">5</text>
<text x="192.6" y="27.8">GND</text>
<text x="192.6" y="25.1">VOUT</text>
<text x="189.2" y="45.4">1</text>
<text x="189.2" y="42.7">3</text>
<text x="192.6" y="46.4">PG</text>
<text x="192.6" y="43.8">VIN</text>
<text x="189.2" y="48">2</text>
<text x="189.2" y="53.4">4</text>
<text x="189.2" y="50.7">5</text>
<text x="192.6" y="49.1">EN</text>
<text x="192.6" y="51.8">VOUT</text>
<text x="192.6" y="54.4">GND</text>
<text x="45.4" y="65.1">VIDEO</text>
<text x="47.5" y="62.4">GND</text>
<text x="54.7" y="64">2</text>
<text x="54.7" y="61.4">1</text>
<text x="128.1" y="65.1">VIDEO</text>
<text x="130.1" y="62.4">GND</text>
<text x="137.4" y="61.4">1</text>
<text x="137.4" y="64">2</text>
<text x="45.2" y="67.8">AUDIO</text>
<text x="47.5" y="70.4">RSSI</text>
<text x="54.7" y="66.7">3</text>
<text x="54.7" y="69.4">4</text>
<text x="127.9" y="67.8">AUDIO</text>
<text x="130.2" y="70.4">RSSI</text>
<text x="137.4" y="66.7">3</text>
<text x="137.4" y="69.4">4</text>
<text x="25" y="77.4">11</text>
<text x="47.5" y="75.8">GND</text>
<text x="48.8" y="73.1">VIN</text>
<text x="54.7" y="77.4">7</text>
<text x="54.7" y="72">5</text>
<text x="54.7" y="74.7">6</text>
<text x="107.7" y="77.4">11</text>
<text x="130.1" y="75.8">GND</text>
<text x="131.5" y="73.1">VIN</text>
<text x="137.4" y="74.7">6</text>
<text x="137.4" y="77.4">7</text>
<text x="137.4" y="72">5</text>
<text x="25" y="80">10</text>
<text x="25" y="82.7">12</text>
<text x="29.9" y="81.1">GND</text>
<text x="29.9" y="83.8">GND</text>
<text x="29.9" y="78.4">ANT</text>
<text x="47.9" y="78.4">CH3</text>
<text x="47.9" y="81.1">CH2</text>
<text x="47.9" y="83.8">CH1</text>
<text x="54.7" y="80">8</text>
<text x="54.7" y="82.7">9</text>
<text x="107.7" y="80">10</text>
<text x="107.7" y="82.7">12</text>
<text x="112.5" y="81.1">GND</text>
<text x="112.5" y="83.8">GND</text>
<text x="112.5" y="78.4">ANT</text>
<text x="130.6" y="78.4">CH3</text>
<text x="130.6" y="81.1">CH2</text>
<text x="130.6" y="83.8">CH1</text>
<text x="137.4" y="80">8</text>
<text x="137.4" y="82.7">9</text>
<text x="54.7" y="101.4">1</text>
<text x="137.4" y="101.4">1</text>
<text x="45.2" y="107.8">AUDIO</text>
<text x="45.4" y="105.1">VIDEO</text>
<text x="47.5" y="102.4">GND</text>
<text x="54.7" y="104">2</text>
<text x="54.7" y="106.7">3</text>
<text x="127.9" y="107.8">AUDIO</text>
<text x="128.1" y="105.1">VIDEO</text>
<text x="130.1" y="102.4">GND</text>
<text x="137.4" y="104">2</text>
<text x="137.4" y="106.7">3</text>
<text x="47.5" y="110.4">RSSI</text>
<text x="48.8" y="113.1">VIN</text>
<text x="54.7" y="109.4">4</text>
<text x="54.7" y="112">5</text>
<text x="130.2" y="110.4">RSSI</text>
<text x="131.5" y="113.1">VIN</text>
<text x="137.4" y="109.4">4</text>
<text x="137.4" y="112">5</text>
<text x="25" y="117.4">11</text>
<text x="29.9" y="118.4">ANT</text>
<text x="47.5" y="115.8">GND</text>
<text x="47.9" y="118.4">CH3</text>
<text x="54.7" y="117.4">7</text>
<text x="54.7" y="114.7">6</text>
<text x="107.7" y="117.4">11</text>
<text x="112.5" y="118.4">ANT</text>
<text x="130.1" y="115.8">GND</text>
<text x="130.6" y="118.4">CH3</text>
<text x="137.4" y="114.7">6</text>
<text x="137.4" y="117.4">7</text>
<text x="25" y="120">10</text>
<text x="25" y="122.7">12</text>
<text x="29.9" y="121.1">GND</text>
<text x="29.9" y="123.8">GND</text>
<text x="47.9" y="121.1">CH2</text>
<text x="47.9" y="123.8">CH1</text>
<text x="54.7" y="120">8</text>
<text x="54.7" y="122.7">9</text>
<text x="107.7" y="120">10</text>
<text x="107.7" y="122.7">12</text>
<text x="112.5" y="121.1">GND</text>
<text x="112.5" y="123.8">GND</text>
<text x="130.6" y="121.1">CH2</text>
<text x="130.6" y="123.8">CH1</text>
<text x="137.4" y="120">8</text>
<text x="137.4" y="122.7">9</text>
<text x="47.5" y="142.4">GND</text>
<text x="54.7" y="141.4">1</text>
<text x="130.1" y="142.4">GND</text>
<text x="137.4" y="141.4">1</text>
<text x="45.2" y="147.8">AUDIO</text>
<text x="45.4" y="145.1">VIDEO</text>
<text x="54.7" y="144">2</text>
<text x="54.7" y="146.7">3</text>
<text x="54.7" y="149.4">4</text>
<text x="127.9" y="147.8">AUDIO</text>
<text x="128.1" y="145.1">VIDEO</text>
<text x="137.4" y="144">2</text>
<text x="137.4" y="146.7">3</text>
<text x="137.4" y="149.4">4</text>
<text x="47.5" y="155.8">GND</text>
<text x="47.5" y="150.4">RSSI</text>
<text x="48.8" y="153.1">VIN</text>
<text x="54.7" y="152">5</text>
<text x="54.7" y="154.7">6</text>
<text x="130.1" y="155.8">GND</text>
<text x="130.2" y="150.4">RSSI</text>
<text x="131.5" y="153.1">VIN</text>
<text x="137.4" y="154.7">6</text>
<text x="137.4" y="152">5</text>
<text x="25" y="160">10</text>
<text x="25" y="157.4">11</text>
<text x="29.9" y="161.1">GND</text>
<text x="29.9" y="158.4">ANT</text>
<text x="47.9" y="158.4">CH3</text>
<text x="47.9" y="161.1">CH2</text>
<text x="54.7" y="157.4">7</text>
<text x="54.7" y="160">8</text>
<text x="107.7" y="160">10</text>
<text x="107.7" y="157.4">11</text>
<text x="112.5" y="161.1">GND</text>
<text x="112.5" y="158.4">ANT</text>
<text x="130.6" y="158.4">CH3</text>
<text x="130.6" y="161.1">CH2</text>
<text x="137.4" y="157.4">7</text>
<text x="137.4" y="160">8</text>
<text x="25" y="162.7">12</text>
<text x="29.9" y="163.8">GND</text>
<text x="47.9" y="163.8">CH1</text>
<text x="54.7" y="162.7">9</text>
<text x="107.7" y="162.7">12</text>
<text x="112.5" y="163.8">GND</text>
<text x="130.6" y="163.8">CH1</text>
<text x="137.4" y="162.7">9</text>
<text x="45.4" y="185.1">VIDEO</text>
<text x="47.5" y="182.4">GND</text>
<text x="54.7" y="184">2</text>
<text x="54.7" y="181.4">1</text>
<text x="128.1" y="185.1">VIDEO</text>
<text x="130.1" y="182.4">GND</text>
<text x="137.4" y="181.4">1</text>
<text x="137.4" y="184">2</text>
<text x="45.2" y="187.8">AUDIO</text>
<text x="47.5" y="190.5">RSSI</text>
<text x="54.7" y="186.7">3</text>
<text x="54.7" y="189.4">4</text>
<text x="127.9" y="187.8">AUDIO</text>
<text x="130.2" y="190.5">RSSI</text>
<text x="137.4" y="186.7">3</text>
<text x="137.4" y="189.4">4</text>
<text x="25" y="197.4">11</text>
<text x="47.5" y="195.8">GND</text>
<text x="48.8" y="193.1">VIN</text>
<text x="54.7" y="197.4">7</text>
<text x="54.7" y="192.1">5</text>
<text x="54.7" y="194.7">6</text>
<text x="107.7" y="197.4">11</text>
<text x="130.1" y="195.8">GND</text>
<text x="131.5" y="193.1">VIN</text>
<text x="137.4" y="194.7">6</text>
<text x="137.4" y="197.4">7</text>
<text x="137.4" y="192.1">5</text>
<text x="25" y="200.1">10</text>
<text x="25" y="202.7">12</text>
<text x="29.9" y="201.1">GND</text>
<text x="29.9" y="203.8">GND</text>
<text x="29.9" y="198.5">ANT</text>
<text x="47.9" y="198.5">CH3</text>
<text x="47.9" y="201.1">CH2</text>
<text x="47.9" y="203.8">CH1</text>
<text x="54.7" y="200.1">8</text>
<text x="54.7" y="202.7">9</text>
<text x="107.7" y="200.1">10</text>
<text x="107.7" y="202.7">12</text>
<text x="112.5" y="201.1">GND</text>
<text x="112.5" y="203.8">GND</text>
<text x="112.5" y="198.5">ANT</text>
<text x="130.6" y="198.5">CH3</text>
<text x="130.6" y="201.1">CH2</text>
<text x="130.6" y="203.8">CH1</text>
<text x="137.4" y="200.1">8</text>
<text x="137.4" y="202.7">9</text>
</g>
<g font-size="2.3" fill="#8d2323">
<text x="17.6" y="78.7">2</text>
<text x="17.6" y="81.4">1</text>
<text x="100.3" y="78.7">2</text>
<text x="100.3" y="81.4">1</text>
<text x="17.6" y="84">3</text>
<text x="100.3" y="84">3</text>
<text x="17.6" y="118.7">2</text>
<text x="100.3" y="118.7">2</text>
<text x="17.6" y="121.4">1</text>
<text x="17.6" y="124">3</text>
<text x="100.3" y="121.4">1</text>
<text x="100.3" y="124">3</text>
<text x="17.6" y="158.7">2</text>
<text x="17.6" y="161.4">1</text>
<text x="100.3" y="158.7">2</text>
<text x="100.3" y="161.4">1</text>
<text x="17.6" y="164">3</text>
<text x="100.3" y="164">3</text>
<text x="17.6" y="198.7">2</text>
<text x="17.6" y="201.4">1</text>
<text x="100.3" y="198.7">2</text>
<text x="100.3" y="201.4">1</text>
<text x="17.6" y="204.1">3</text>
<text x="100.3" y="204.1">3</text>
</g>
<g font-size="1.3">
<text x="65.5" y="63.4">3</text>
<text x="70.4" y="61">2</text>
<text x="72.4" y="63.4">1</text>
<text x="148.2" y="63.4">3</text>
<text x="153" y="61">2</text>
<text x="155.1" y="63.4">1</text>
<text x="70.3" y="101">2</text>
<text x="153" y="101">2</text>
<text x="65.5" y="103.4">3</text>
<text x="72.4" y="103.4">1</text>
<text x="148.2" y="103.4">3</text>
<text x="155.1" y="103.4">1</text>
<text x="65.5" y="143.4">3</text>
<text x="70.3" y="141">2</text>
<text x="72.4" y="143.4">1</text>
<text x="148.2" y="143.4">3</text>
<text x="153" y="141">2</text>
<text x="155.1" y="143.4">1</text>
<text x="65.5" y="183.4">3</text>
<text x="70.3" y="181">2</text>
<text x="72.4" y="183.4">1</text>
<text x="148.2" y="183.4">3</text>
<text x="153" y="181">2</text>
<text x="155.1" y="183.4">1</text>
</g>
</svg>
